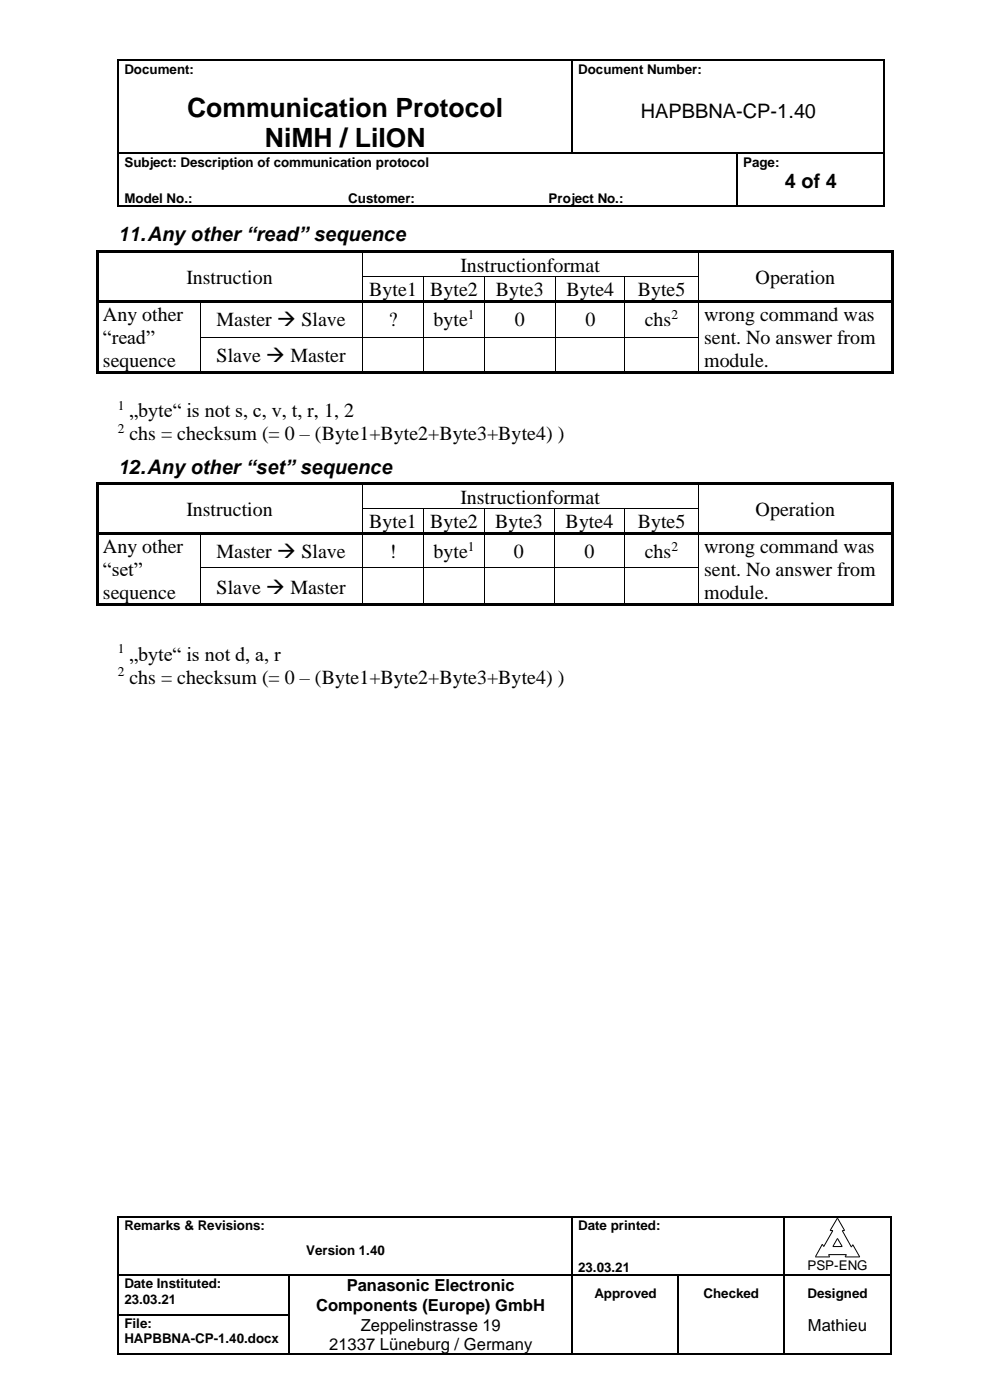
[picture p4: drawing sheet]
<svg xmlns="http://www.w3.org/2000/svg" width="210mm" height="297mm" viewBox="0 0 210 297" stroke-linecap="round" stroke-linejoin="round" font-family="sans-serif">
<g fill="#000">
<path d="M25 12.7h.2v.3h-.2z" fill-rule="evenodd"/>
<path d="M25 12.7h.2v.3h-.2z" fill-rule="evenodd"/>
<path d="M121.3 12.7h.2v.3h-.2z" fill-rule="evenodd"/>
<path d="M187.5 12.7h.2v.3h-.2z" fill-rule="evenodd"/>
<path d="M187.5 12.7h.2v.3h-.2z" fill-rule="evenodd"/>
<path d="M25 32.4h.2v.3h-.2z" fill-rule="evenodd"/>
<path d="M121.3 32.4h.2v.3h-.2z" fill-rule="evenodd"/>
<path d="M156.3 32.4h.2v.3h-.2z" fill-rule="evenodd"/>
<path d="M187.5 32.4h.2v.3h-.2z" fill-rule="evenodd"/>
<path d="M20.4 53.2h.5v.5h-.5z" fill-rule="evenodd"/>
<path d="M20.4 53.2h.5v.5h-.5z" fill-rule="evenodd"/>
<path d="M20.4 53.7h.5v4.9h-.5z" fill-rule="evenodd"/>
<path d="M20.4 58.6h.5v.2h-.5z" fill-rule="evenodd"/>
<path d="M20.9 53.2h55.9v.5h-55.9z" fill-rule="evenodd"/>
<path d="M25 43.7h.2v.2h-.2z" fill-rule="evenodd"/>
<path d="M25 43.7h.2v.2h-.2z" fill-rule="evenodd"/>
<path d="M76.8 53.7h.2z" fill-rule="evenodd"/>
<path d="M76.8 53.2h.5v.5h-.5z" fill-rule="evenodd"/>
<path d="M76.8 58.6h.2v.2h-.2z" fill-rule="evenodd"/>
<path d="M77.3 53.2h70.8v.5h-70.8z" fill-rule="evenodd"/>
<path d="M89.8 58.6h.2v.2h-.2z" fill-rule="evenodd"/>
<path d="M102.6 58.6h.2v.2h-.2z" fill-rule="evenodd"/>
<path d="M117.8 58.6h.2v.2h-.2z" fill-rule="evenodd"/>
<path d="M132.5 58.6h.2v.2h-.2z" fill-rule="evenodd"/>
<path d="M148.1 53.7h.1z" fill-rule="evenodd"/>
<path d="M148.1 53.2h.5v.5h-.5z" fill-rule="evenodd"/>
<path d="M148.1 58.6h.1v.2h-.1z" fill-rule="evenodd"/>
<path d="M148.6 53.2h40.6v.5h-40.6z" fill-rule="evenodd"/>
<path d="M156.3 43.7h.2v.2h-.2z" fill-rule="evenodd"/>
<path d="M187.5 43.7h.2v.2h-.2z" fill-rule="evenodd"/>
<path d="M187.5 43.7h.2v.2h-.2z" fill-rule="evenodd"/>
<path d="M189.2 53.2h.5v.5h-.5z" fill-rule="evenodd"/>
<path d="M189.2 53.2h.5v.5h-.5z" fill-rule="evenodd"/>
<path d="M189.2 53.7h.5v4.9h-.5z" fill-rule="evenodd"/>
<path d="M189.2 58.6h.5v.2h-.5z" fill-rule="evenodd"/>
<path d="M20.4 58.8h.5v4.8h-.5z" fill-rule="evenodd"/>
<path d="M20.4 63.6h.5v.6h-.5z" fill-rule="evenodd"/>
<path d="M20.4 64.2h.5v7.2h-.5z" fill-rule="evenodd"/>
<path d="M20.4 71.4h.5v.2h-.5z" fill-rule="evenodd"/>
<path d="M20.4 71.6h.5v7.2h-.5z" fill-rule="evenodd"/>
<path d="M20.4 78.8h.5v.5h-.5z" fill-rule="evenodd"/>
<path d="M20.4 78.8h.5v.5h-.5z" fill-rule="evenodd"/>
<path d="M20.9 63.6h21.5v.5h-21.5z" fill-rule="evenodd"/>
<path d="M20.9 78.8h21.5v.5h-21.5z" fill-rule="evenodd"/>
<path d="M42.4 64.1l.2 .1z" fill-rule="evenodd"/>
<path d="M42.4 63.6h.5v.5h-.5z" fill-rule="evenodd"/>
<path d="M42.4 71.4h.2v.2h-.2z" fill-rule="evenodd"/>
<path d="M42.4 78.8h.5v.5h-.5z" fill-rule="evenodd"/>
<path d="M42.9 63.6h33.9v.5h-33.9z" fill-rule="evenodd"/>
<path d="M42.9 78.8h33.9v.5h-33.9z" fill-rule="evenodd"/>
<path d="M76.8 64.1l.2 .1z" fill-rule="evenodd"/>
<path d="M76.8 63.6h.5v.5h-.5z" fill-rule="evenodd"/>
<path d="M76.8 71.4h.2v.2h-.2z" fill-rule="evenodd"/>
<path d="M76.8 78.8h.5v.5h-.5z" fill-rule="evenodd"/>
<path d="M77.3 63.6h12.5v.5h-12.5z" fill-rule="evenodd"/>
<path d="M77.3 78.8h12.5v.5h-12.5z" fill-rule="evenodd"/>
<path d="M89.8 64.1l.2 .1z" fill-rule="evenodd"/>
<path d="M89.8 63.6h.6v.5h-.6z" fill-rule="evenodd"/>
<path d="M89.8 71.4h.2v.2h-.2z" fill-rule="evenodd"/>
<path d="M89.8 78.8h.6v.5h-.6z" fill-rule="evenodd"/>
<path d="M90.4 63.6h12.2v.5h-12.2z" fill-rule="evenodd"/>
<path d="M90.4 78.8h12.2v.5h-12.2z" fill-rule="evenodd"/>
<path d="M102.6 64.1l.2 .1z" fill-rule="evenodd"/>
<path d="M102.6 63.6h.5v.5h-.5z" fill-rule="evenodd"/>
<path d="M102.6 71.4h.2v.2h-.2z" fill-rule="evenodd"/>
<path d="M102.6 78.8h.5v.5h-.5z" fill-rule="evenodd"/>
<path d="M103.1 63.6h14.7v.5h-14.7z" fill-rule="evenodd"/>
<path d="M103.1 78.8h14.7v.5h-14.7z" fill-rule="evenodd"/>
<path d="M117.8 64.1l.2 .1z" fill-rule="evenodd"/>
<path d="M117.8 63.6h.5v.5h-.5z" fill-rule="evenodd"/>
<path d="M117.8 71.4h.2v.2h-.2z" fill-rule="evenodd"/>
<path d="M117.8 78.8h.5v.5h-.5z" fill-rule="evenodd"/>
<path d="M118.3 63.6h14.2v.5h-14.2z" fill-rule="evenodd"/>
<path d="M118.3 78.8h14.2v.5h-14.2z" fill-rule="evenodd"/>
<path d="M132.5 64.1l.2 .1z" fill-rule="evenodd"/>
<path d="M132.5 63.6h.5v.5h-.5z" fill-rule="evenodd"/>
<path d="M132.5 71.4h.2v.2h-.2z" fill-rule="evenodd"/>
<path d="M132.5 78.8h.5v.5h-.5z" fill-rule="evenodd"/>
<path d="M133 63.6h15.1v.5h-15.1z" fill-rule="evenodd"/>
<path d="M133 78.8h15.1v.5h-15.1z" fill-rule="evenodd"/>
<path d="M148.1 64.1l.1 .1z" fill-rule="evenodd"/>
<path d="M148.1 63.6h.5v.5h-.5z" fill-rule="evenodd"/>
<path d="M148.1 71.4h.1v.2h-.1z" fill-rule="evenodd"/>
<path d="M148.1 78.8h.5v.5h-.5z" fill-rule="evenodd"/>
<path d="M148.6 63.6h40.6v.5h-40.6z" fill-rule="evenodd"/>
<path d="M148.6 78.8h40.6v.5h-40.6z" fill-rule="evenodd"/>
<path d="M189.2 58.8h.5v4.8h-.5z" fill-rule="evenodd"/>
<path d="M189.2 63.6h.5v.6h-.5z" fill-rule="evenodd"/>
<path d="M189.2 64.2h.5v7.2h-.5z" fill-rule="evenodd"/>
<path d="M189.2 71.4h.5v.2h-.5z" fill-rule="evenodd"/>
<path d="M189.2 71.6h.5v7.2h-.5z" fill-rule="evenodd"/>
<path d="M189.2 78.8h.5v.5h-.5z" fill-rule="evenodd"/>
<path d="M189.2 78.8h.5v.5h-.5z" fill-rule="evenodd"/>
<path d="M20.4 102.4h.5v.6h-.5z" fill-rule="evenodd"/>
<path d="M20.4 102.4h.5v.5h-.5z" fill-rule="evenodd"/>
<path d="M20.4 103h.5v4.8h-.5z" fill-rule="evenodd"/>
<path d="M20.4 107.8h.5v.2h-.5z" fill-rule="evenodd"/>
<path d="M20.4 108h.5v4.9h-.5z" fill-rule="evenodd"/>
<path d="M20.4 112.9h.5v.5h-.5z" fill-rule="evenodd"/>
<path d="M20.9 102.4h55.9v.5h-55.9z" fill-rule="evenodd"/>
<path d="M20.9 112.9h21.5v.5h-21.5z" fill-rule="evenodd"/>
<path d="M42.4 113.4h.2z" fill-rule="evenodd"/>
<path d="M42.4 112.9h.5v.5h-.5z" fill-rule="evenodd"/>
<path d="M42.9 112.9h33.9v.5h-33.9z" fill-rule="evenodd"/>
<path d="M76.8 102.9l.2 .1z" fill-rule="evenodd"/>
<path d="M76.8 102.4h.5v.5h-.5z" fill-rule="evenodd"/>
<path d="M76.8 107.8h.2v.2h-.2z" fill-rule="evenodd"/>
<path d="M76.8 113.4h.2z" fill-rule="evenodd"/>
<path d="M76.8 112.9h.5v.5h-.5z" fill-rule="evenodd"/>
<path d="M77.3 102.4h70.8v.5h-70.8z" fill-rule="evenodd"/>
<path d="M77.3 112.9h12.5v.5h-12.5z" fill-rule="evenodd"/>
<path d="M89.8 107.8h.2v.2h-.2z" fill-rule="evenodd"/>
<path d="M89.8 113.4h.2z" fill-rule="evenodd"/>
<path d="M89.8 112.9h.6v.5h-.6z" fill-rule="evenodd"/>
<path d="M90.4 112.9h12.2v.5h-12.2z" fill-rule="evenodd"/>
<path d="M102.6 107.8h.2v.2h-.2z" fill-rule="evenodd"/>
<path d="M102.6 113.4h.2z" fill-rule="evenodd"/>
<path d="M102.6 112.9h.5v.5h-.5z" fill-rule="evenodd"/>
<path d="M103.1 112.9h14.4v.5h-14.4z" fill-rule="evenodd"/>
<path d="M117.5 107.8h.1v.2h-.1z" fill-rule="evenodd"/>
<path d="M117.5 113.4h.1z" fill-rule="evenodd"/>
<path d="M117.5 112.9h.5v.5h-.5z" fill-rule="evenodd"/>
<path d="M118 112.9h14.5v.5h-14.5z" fill-rule="evenodd"/>
<path d="M132.5 107.8h.2v.2h-.2z" fill-rule="evenodd"/>
<path d="M132.5 113.4h.2z" fill-rule="evenodd"/>
<path d="M132.5 112.9h.5v.5h-.5z" fill-rule="evenodd"/>
<path d="M133 112.9h15.1v.5h-15.1z" fill-rule="evenodd"/>
<path d="M148.1 102.9l.1 .1z" fill-rule="evenodd"/>
<path d="M148.1 102.4h.5v.5h-.5z" fill-rule="evenodd"/>
<path d="M148.1 107.8h.1v.2h-.1z" fill-rule="evenodd"/>
<path d="M148.1 113.4h.1z" fill-rule="evenodd"/>
<path d="M148.1 112.9h.5v.5h-.5z" fill-rule="evenodd"/>
<path d="M148.6 102.4h40.6v.5h-40.6z" fill-rule="evenodd"/>
<path d="M148.6 112.9h40.6v.5h-40.6z" fill-rule="evenodd"/>
<path d="M189.2 102.4h.5v.6h-.5z" fill-rule="evenodd"/>
<path d="M189.2 102.4h.5v.5h-.5z" fill-rule="evenodd"/>
<path d="M189.2 103h.5v4.8h-.5z" fill-rule="evenodd"/>
<path d="M189.2 107.8h.5v.2h-.5z" fill-rule="evenodd"/>
<path d="M189.2 108h.5v4.9h-.5z" fill-rule="evenodd"/>
<path d="M189.2 112.9h.5v.5h-.5z" fill-rule="evenodd"/>
<path d="M20.4 113.4h.5v7h-.5z" fill-rule="evenodd"/>
<path d="M20.4 120.4h.5v.6h-.5z" fill-rule="evenodd"/>
<path d="M20.4 121h.5v7h-.5z" fill-rule="evenodd"/>
<path d="M20.4 128h.5v.5h-.5z" fill-rule="evenodd"/>
<path d="M20.4 128h.5v.5h-.5z" fill-rule="evenodd"/>
<path d="M20.9 128h21.5v.5h-21.5z" fill-rule="evenodd"/>
<path d="M42.4 120.4h.2v.6h-.2z" fill-rule="evenodd"/>
<path d="M42.4 128h.5v.5h-.5z" fill-rule="evenodd"/>
<path d="M42.9 128h33.9v.5h-33.9z" fill-rule="evenodd"/>
<path d="M76.8 120.4h.2v.6h-.2z" fill-rule="evenodd"/>
<path d="M76.8 128h.5v.5h-.5z" fill-rule="evenodd"/>
<path d="M77.3 128h12.5v.5h-12.5z" fill-rule="evenodd"/>
<path d="M89.8 120.4h.2v.6h-.2z" fill-rule="evenodd"/>
<path d="M89.8 128h.6v.5h-.6z" fill-rule="evenodd"/>
<path d="M90.4 128h12.2v.5h-12.2z" fill-rule="evenodd"/>
<path d="M102.6 120.4h.2v.6h-.2z" fill-rule="evenodd"/>
<path d="M102.6 128h.5v.5h-.5z" fill-rule="evenodd"/>
<path d="M103.1 128h14.4v.5h-14.4z" fill-rule="evenodd"/>
<path d="M117.5 120.4h.1v.6h-.1z" fill-rule="evenodd"/>
<path d="M117.5 128h.5v.5h-.5z" fill-rule="evenodd"/>
<path d="M118 128h14.5v.5h-14.5z" fill-rule="evenodd"/>
<path d="M132.5 120.4h.2v.6h-.2z" fill-rule="evenodd"/>
<path d="M132.5 128h.5v.5h-.5z" fill-rule="evenodd"/>
<path d="M133 128h15.1v.5h-15.1z" fill-rule="evenodd"/>
<path d="M148.1 120.4h.1v.6h-.1z" fill-rule="evenodd"/>
<path d="M148.1 128h.5v.5h-.5z" fill-rule="evenodd"/>
<path d="M148.6 128h40.6v.5h-40.6z" fill-rule="evenodd"/>
<path d="M189.2 113.4h.5v7h-.5z" fill-rule="evenodd"/>
<path d="M189.2 120.4h.5v.6h-.5z" fill-rule="evenodd"/>
<path d="M189.2 121h.5v7h-.5z" fill-rule="evenodd"/>
<path d="M189.2 128h.5v.5h-.5z" fill-rule="evenodd"/>
<path d="M189.2 128h.5v.5h-.5z" fill-rule="evenodd"/>
<path d="M25 258h.2v.2h-.2z" fill-rule="evenodd"/>
<path d="M25 258h.2v.2h-.2z" fill-rule="evenodd"/>
<path d="M121.3 258h.2v.2h-.2z" fill-rule="evenodd"/>
<path d="M166.3 258h.2v.2h-.2z" fill-rule="evenodd"/>
<path d="M188.8 258h.3v.2h-.3z" fill-rule="evenodd"/>
<path d="M188.8 258h.3v.2h-.3z" fill-rule="evenodd"/>
<path d="M25 270.4h.2v.3h-.2z" fill-rule="evenodd"/>
<path d="M25 278.8h.2v.3h-.2z" fill-rule="evenodd"/>
<path d="M61.3 270.4h.2v.3h-.2z" fill-rule="evenodd"/>
<path d="M61.3 278.8h.2v.3h-.2z" fill-rule="evenodd"/>
<path d="M121.3 270.4h.2v.3h-.2z" fill-rule="evenodd"/>
<path d="M121.3 278.8h.2v.3h-.2z" fill-rule="evenodd"/>
<path d="M143.8 270.4h.2v.3h-.2z" fill-rule="evenodd"/>
<path d="M143.8 278.8h.2v.3h-.2z" fill-rule="evenodd"/>
<path d="M166.3 270.4h.2v.3h-.2z" fill-rule="evenodd"/>
<path d="M166.3 278.8h.2v.3h-.2z" fill-rule="evenodd"/>
<path d="M188.8 270.4h.3v.3h-.3z" fill-rule="evenodd"/>
<path d="M188.8 278.8h.3v.3h-.3z" fill-rule="evenodd"/>
<path d="M25 287.2h.2v.2h-.2z" fill-rule="evenodd"/>
<path d="M25 287.2h.2v.2h-.2z" fill-rule="evenodd"/>
<path d="M61.3 287.2h.2v.2h-.2z" fill-rule="evenodd"/>
<path d="M121.3 287.2h.2v.2h-.2z" fill-rule="evenodd"/>
<path d="M143.8 287.2h.2v.2h-.2z" fill-rule="evenodd"/>
<path d="M166.3 287.2h.2v.2h-.2z" fill-rule="evenodd"/>
<path d="M188.8 287.2h.3v.2h-.3z" fill-rule="evenodd"/>
<path d="M188.8 287.2h.3v.2h-.3z" fill-rule="evenodd"/>
</g>
<g fill="none" stroke="#000" stroke-width=".25">
<path d="M25.1 13v19.4M25.2 12.8h96.1M121.4 13v19.4M121.5 12.8h66M187.6 13v19.4M25.1 32.7v11M25.2 32.6h96.1M121.5 32.6h34.8M156.4 32.7v11M156.5 32.6h31M187.6 32.7v11M25.2 43.8h131.1"/>
<path d="M156.5 43.8h31M25.1 258.2v12.2M25.2 258.1h96.1M121.4 258.2v12.2M121.5 258.1h44.8M166.4 258.2v12.2M166.5 258.1h22.3M188.9 258.2v12.2M25.1 270.7v8.1M25.1 279.1v8.1M25.2 270.5h36.1M25.2 278.9h36.1"/>
<path d="M61.4 270.7v8.1M61.4 279.1v8.1M61.5 270.5h59.8M121.4 270.7v8.1M121.4 279.1v8.1M121.5 270.5h22.3M143.9 270.7v8.1M143.9 279.1v8.1M144 270.5h22.3M166.4 270.7v8.1M166.4 279.1v8.1M166.5 270.5h22.3"/>
<path d="M188.9 270.7v8.1M188.9 279.1v8.1M25.2 287.3h36.1M61.5 287.3h59.8M121.5 287.3h22.3M144 287.3h22.3M166.5 287.3h22.3"/>
</g>
<g fill="none" stroke="#000" stroke-width=".21">
<path d="M76.9 53.7v4.9M76.9 58.8v4.8M77 58.7h12.8M89.9 58.8v4.8M90 58.7h12.6M102.7 58.8v4.8M102.8 58.7h15M117.9 58.8v4.8M118 58.7h14.5M132.6 58.8v4.8M132.7 58.7h15.4M148.1 53.7v4.9"/>
<path d="M148.1 58.8v4.8M42.5 64.2v7.2M42.5 71.6v7.2M42.6 71.5h34.2M76.9 64.2v7.2M76.9 71.6v7.2M77 71.5h12.8M89.9 64.2v7.2M89.9 71.6v7.2M90 71.5h12.6M102.7 64.2v7.2M102.7 71.6v7.2"/>
<path d="M102.8 71.5h15M117.9 64.2v7.2M117.9 71.6v7.2M118 71.5h14.5M132.6 64.2v7.2M132.6 71.6v7.2M132.7 71.5h15.4M148.1 64.2v7.2M148.1 71.6v7.2M42.5 113.4v7M76.9 103v4.8M76.9 108v4.9"/>
<path d="M76.9 113.4v7M77 107.9h12.8M89.9 108v4.9M89.9 113.4v7M90 107.9h12.6M102.7 108v4.9M102.7 113.4v7M102.8 107.9h14.7M117.5 108v4.9M117.5 113.4v7M117.6 107.9h14.9M132.6 108v4.9"/>
<path d="M132.6 113.4v7M132.7 107.9h15.4M148.1 103v4.8M148.1 108v4.9M148.1 113.4v7M42.5 121v7M42.6 120.5h34.2M76.9 121v7M77 120.5h12.8M89.9 121v7M90 120.5h12.6M102.7 121v7"/>
<path d="M102.8 120.5h14.7M117.5 121v7M117.6 120.5h14.9M132.6 121v7M132.7 120.5h15.4M148.1 121v7M172.9 266.7h3.1l-.2-.5h3.8l-.3 .5M177.7 262.7l1 1.8h-2zM178.7 261.1l1.9 3.4M178.7 261.1h.5M179.2 261l-1.6-2.6-1.5 2.7h.6l-2 3.4-.3-.5-1.4 2.6M180.6 264.6l.3-.5 1.5 2.6h-3.1"/>
</g>
<g font-size="5.6">
<text x="39.7" y="24.8">Communication Protocol</text>
<text x="56.2" y="31.2">NiMH / LiION</text>
</g>
<g font-size="4.2">
<text x="135.9" y="25.1">HAPBBNA-CP-1.40</text>
<text x="166.5" y="39.9">4 of 4</text>
<text x="25" y="51.2">11.Any other “read” sequence</text>
<text x="97.7" y="57.7">Instructionformat</text>
<text x="39.5" y="60.2">Instruction</text>
<text x="78.3" y="62.7">Byte1</text>
<text x="91.2" y="62.7">Byte2</text>
<text x="105.2" y="62.7">Byte3</text>
<text x="120.2" y="62.7">Byte4</text>
<text x="135.3" y="62.7">Byte5</text>
<text x="160.3" y="60.2">Operation</text>
<text x="21.8" y="68.1">Any other</text>
<text x="45.9" y="69.3">Master → Slave</text>
<text x="82.5" y="69.3">?</text>
<text x="92" y="69.3">byte</text>
<text x="109.2" y="69.3">0</text>
<text x="124.2" y="69.3">0</text>
<text x="136.8" y="69.3">chs</text>
<text x="149.4" y="68.1">wrong command was</text>
<text x="21.8" y="73">“read”</text>
<text x="21.8" y="77.9">sequence</text>
<text x="45.9" y="76.7">Slave → Master</text>
<text x="149.4" y="73">sent. No answer from</text>
<text x="149.4" y="77.9">module.</text>
<text x="27.5" y="88.6">„byte“ is not s, c, v, t, r, 1, 2</text>
<text x="27.5" y="93.4">chs = checksum (= 0 – (Byte1+Byte2+Byte3+Byte4) )</text>
<text x="25" y="100.5">12.Any other “set” sequence</text>
<text x="97.7" y="106.9">Instructionformat</text>
<text x="39.5" y="109.4">Instruction</text>
<text x="78.3" y="111.9">Byte1</text>
<text x="91.2" y="111.9">Byte2</text>
<text x="105" y="111.9">Byte3</text>
<text x="120" y="111.9">Byte4</text>
<text x="135.3" y="111.9">Byte5</text>
<text x="160.3" y="109.4">Operation</text>
<text x="21.8" y="117.4">Any other</text>
<text x="45.9" y="118.4">Master → Slave</text>
<text x="82.7" y="118.4">!</text>
<text x="92" y="118.4">byte</text>
<text x="109" y="118.4">0</text>
<text x="124" y="118.4">0</text>
<text x="136.8" y="118.4">chs</text>
<text x="149.4" y="117.4">wrong command was</text>
<text x="21.8" y="122.2">“set”</text>
<text x="149.4" y="122.2">sent. No answer from</text>
<text x="21.8" y="127.1">sequence</text>
<text x="45.9" y="126">Slave → Master</text>
<text x="149.4" y="127.1">module.</text>
<text x="27.5" y="140.2">„byte“ is not d, a, r</text>
<text x="27.5" y="145.1">chs = checksum (= 0 – (Byte1+Byte2+Byte3+Byte4) )</text>
</g>
<g font-size="3.5">
<text x="73.6" y="274">Panasonic Electronic</text>
<text x="67.1" y="278">Components (Europe) GmbH</text>
<text x="69.8" y="286.4">21337 Lüneburg / Germany</text>
<text x="76.5" y="282.4">Zeppelinstrasse 19</text>
<text x="171.4" y="282.4">Mathieu</text>
</g>
<g font-size="2.8">
<text x="26.4" y="15.6">Document:</text>
<text x="122.7" y="15.6">Document Number:</text>
<text x="26.4" y="35.4">Subject: Description of communication protocol</text>
<text x="157.6" y="35.4">Page:</text>
<text x="26.4" y="43.1">Model No.:</text>
<text x="73.9" y="43.1">Customer:</text>
<text x="116.4" y="43.1">Project No.:</text>
<text x="99.2" y="67.7">1</text>
<text x="142.4" y="67.7">2</text>
<text x="25" y="87">1</text>
<text x="25" y="91.8">2</text>
<text x="99.2" y="116.8">1</text>
<text x="142.4" y="116.8">2</text>
<text x="25" y="138.6">1</text>
<text x="25" y="143.4">2</text>
<text x="26.4" y="260.9">Remarks &amp; Revisions:</text>
<text x="122.7" y="260.9">Date printed:</text>
<text x="64.9" y="266.2">Version 1.40</text>
<text x="122.7" y="269.8">23.03.21</text>
<text x="171.3" y="269.5">PSP-ENG</text>
<text x="26.4" y="273.3">Date Instituted:</text>
<text x="126.1" y="275.4">Approved</text>
<text x="149.2" y="275.4">Checked</text>
<text x="171.3" y="275.4">Designed</text>
<text x="26.4" y="276.6">23.03.21</text>
<text x="26.4" y="281.7">File:</text>
<text x="26.4" y="285">HAPBBNA-CP-1.40.docx</text>
</g>
</svg>
